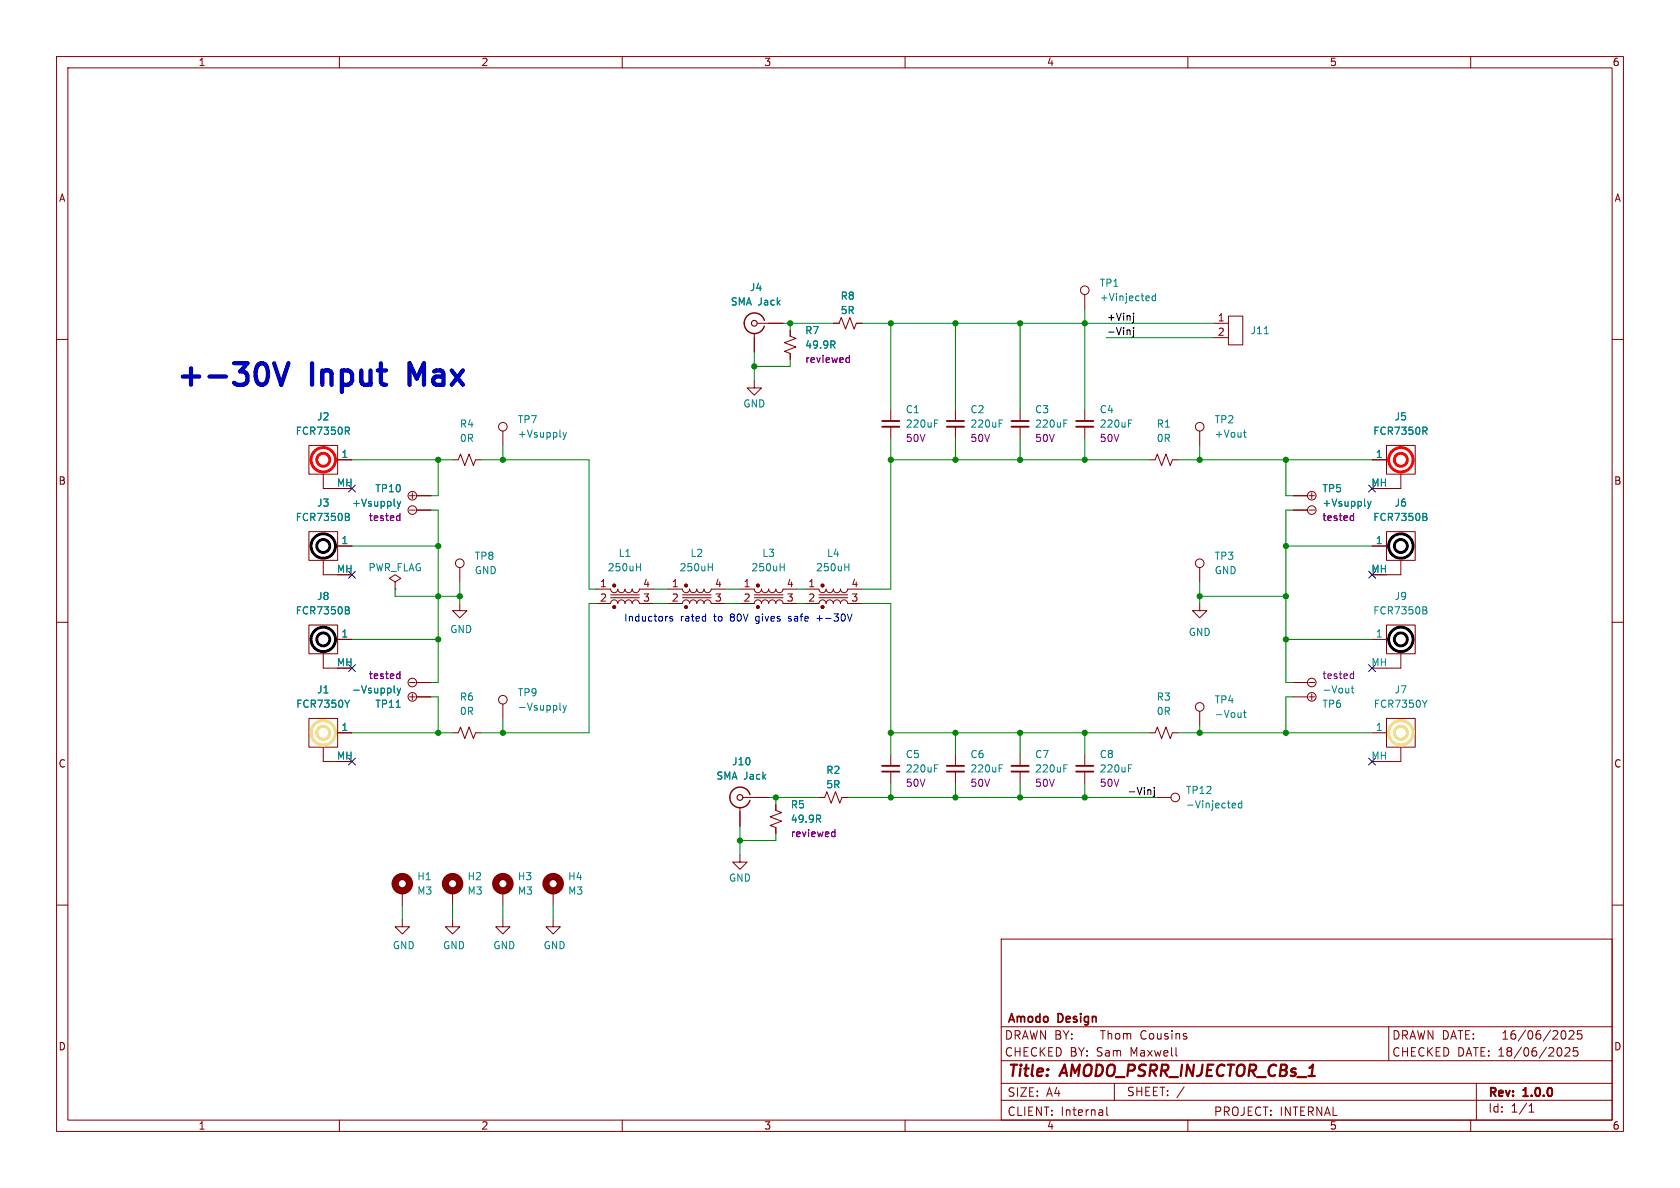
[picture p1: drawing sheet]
<svg xmlns="http://www.w3.org/2000/svg" width="297mm" height="210mm" viewBox="0 0 297 210" stroke-linecap="round" stroke-linejoin="round" font-family="sans-serif">
<path d="M0 0h297v210h-297z" fill="#fff" stroke="#fff" stroke-width=".18"/>
<g fill="none" stroke="#840000" stroke-width=".18">
<path d="M10 10h277v190h-277zM12 12h273v186h-273zM60 10v2M110 10v2M160 10v2M210 10v2M260 10v2M133.3 58.9v3.3M133.9 57.2h4.5M139.7 58.4v1l1 .4-2 .8 2 .7-2 .8 1 .4v1M147.3 57.2h1l.4-1.1 .8 2.1 .7-2.1 .8 2.1 .4-1h1M191.8 52.1v2.5"/>
<path d="M214.6 57.2h2.6M214.6 59.7h2.6M217.2 55.9h2.5v5.1h-2.5zM10 60h2M54.6 78.7h5.1v5.1h-5.1zM88.9 76.2v2.5M133.3 67.3v1.3h1.3l-1.3 1.3-1.2-1.3h1.2M157.5 72.4v2M157.5 75.4v2.1M168.9 72.4v2M168.9 75.4v2.1M180.3 72.4v2"/>
<path d="M180.3 75.4v2.1M191.8 72.4v2M191.8 75.4v2.1M212.1 76.2v2.5M245.1 78.7h5.1v5.1h-5.1zM285 60h2M54.6 94h5.1v5.1h-5.1zM57.1 83.8v2.6h2.6M57.1 99.1v2.5h2.6M59.7 81.3h2.5M59.7 96.5h2.5M72.4 87.6h1"/>
<path d="M72.4 90.2h1M72.9 87.1v1M73.7 87.6h2.5M73.7 90.2h2.5M80 81.3h1l.4-1 .8 2 .7-2 .8 2 .4-1h1M203.2 81.3h1l.4-1 .8 2 .7-2 .8 2 .4-1h1M228.6 87.6h2.5M228.6 90.2h2.5M231.4 87.6h1M231.4 90.2h1M231.9 87.1v1M242.6 81.3h2.5"/>
<path d="M242.6 96.5h2.5M245.1 94h5.1v5.1h-5.1zM247.6 83.8v2.6h-2.5M247.6 99.1v2.5h-2.5M10 110h2M54.6 110.5h5.1v5.1h-5.1zM57.1 115.6v2.5h2.6M59.7 113h2.5M69.8 102.9l1.1-.7-1.1-.6-1 .6 1 .7v1.2M69.8 104.1h.1M81.3 106.7v1.3h1.2l-1.2 1.2-1.3-1.2h1.3M81.3 100.3v2.6"/>
<path d="M105.4 104.1h2.5a.64 .64 0 0 0 .7 .7 .64 .64 0 0 0 .6-.7 .64 .64 0 0 0 .7 .7 .64 .64 0 0 0 .6-.7 .64 .64 0 0 0 .6 .7 .64 .64 0 0 0 .7-.7 .64 .64 0 0 0 .6 .7 .64 .64 0 0 0 .6-.7h2.6M105.4 106.7h2.5a.64 .64 0 0 1 .7-.7 .64 .64 0 0 1 .6 .7 .64 .64 0 0 1 .7-.7 .64 .64 0 0 1 .6 .7 .64 .64 0 0 1 .6-.7 .64 .64 0 0 1 .7 .7 .64 .64 0 0 1 .6-.7 .64 .64 0 0 1 .6 .7h2.6M107.9 105.2h5.1M107.9 105.7h5.1M118.1 104.1h2.5a.64 .64 0 0 0 .7 .7 .64 .64 0 0 0 .6-.7 .64 .64 0 0 0 .7 .7 .64 .64 0 0 0 .6-.7 .64 .64 0 0 0 .6 .7 .64 .64 0 0 0 .7-.7 .64 .64 0 0 0 .6 .7 .64 .64 0 0 0 .6-.7h2.6M118.1 106.7h2.5a.64 .64 0 0 1 .7-.7 .64 .64 0 0 1 .6 .7 .64 .64 0 0 1 .7-.7 .64 .64 0 0 1 .6 .7 .64 .64 0 0 1 .6-.7 .64 .64 0 0 1 .7 .7 .64 .64 0 0 1 .6-.7 .64 .64 0 0 1 .6 .7h2.6M120.6 105.2h5.1M120.6 105.7h5.1M130.8 104.1h2.5a.64 .64 0 0 0 .7 .7 .64 .64 0 0 0 .6-.7 .64 .64 0 0 0 .7 .7 .64 .64 0 0 0 .6-.7 .64 .64 0 0 0 .6 .7 .64 .64 0 0 0 .7-.7 .64 .64 0 0 0 .6 .7 .64 .64 0 0 0 .6-.7h2.6M130.8 106.7h2.5a.64 .64 0 0 1 .7-.7 .64 .64 0 0 1 .6 .7 .64 .64 0 0 1 .7-.7 .64 .64 0 0 1 .6 .7 .64 .64 0 0 1 .6-.7 .64 .64 0 0 1 .7 .7 .64 .64 0 0 1 .6-.7 .64 .64 0 0 1 .6 .7h2.6M133.3 105.2h5.1M133.3 105.7h5.1"/>
<path d="M142.2 104.1h2.6a.64 .64 0 0 0 .6 .7 .64 .64 0 0 0 .6-.7 .64 .64 0 0 0 .7 .7 .64 .64 0 0 0 .6-.7 .64 .64 0 0 0 .7 .7 .64 .64 0 0 0 .6-.7 .64 .64 0 0 0 .6 .7 .64 .64 0 0 0 .7-.7h2.5M142.2 106.7h2.6a.64 .64 0 0 1 .6-.7 .64 .64 0 0 1 .6 .7 .64 .64 0 0 1 .7-.7 .64 .64 0 0 1 .6 .7 .64 .64 0 0 1 .7-.7 .64 .64 0 0 1 .6 .7 .64 .64 0 0 1 .6-.7 .64 .64 0 0 1 .7 .7h2.5M144.8 105.2h5.1M144.8 105.7h5.1M212.1 106.7v1.3h1.3l-1.3 1.2-1.3-1.2h1.3M212.1 100.3v2.6M242.6 113h2.5M245.1 110.5h5.1v5.1h-5.1zM247.6 115.6v2.5h-2.5M285 110h2M54.6 127h5.1v5.1h-5.1zM57.1 132.1v2.5h2.6"/>
<path d="M59.7 129.5h2.5M72.4 123.2h1M72.4 120.7h1M72.9 122.7v1M73.7 123.2h2.5M73.7 120.7h2.5M80 129.5h1l.4-1 .8 2.1 .7-2.1 .8 2.1 .4-1.1h1M88.9 124.5v2.5M157.5 133.4v2M157.5 136.4v2M168.9 133.4v2M168.9 136.4v2"/>
<path d="M180.3 133.4v2M180.3 136.4v2M191.8 133.4v2M191.8 136.4v2M203.2 129.5h1l.4-1 .8 2.1 .7-2.1 .8 2.1 .4-1.1h1M212.1 125.7v2.6M228.6 123.2h2.5M228.6 120.7h2.5M231.4 123.2h1M231.4 120.7h1M231.9 122.7v1M242.6 129.5h2.5"/>
<path d="M245.1 127h5.1v5.1h-5.1zM247.6 132.1v2.5h-2.5M71.1 157.5v2.5M80 157.5v2.5M88.9 157.5v2.5M97.8 157.5v2.5M130.8 151.1v1.3h1.3l-1.3 1.3-1.3-1.3h1.3M130.8 142.7v3.4M131.3 141h4.6M137.2 142.2v1.1l1 .3-2.1 .8 2.1 .8-2.1 .7 1.1 .4v1M144.8 141h1l.4-1 .7 2 .8-2 .8 2 .3-1h1.1M204.5 141h2.5"/>
<path d="M10 160h2M71.1 162.6v1.2h1.3l-1.3 1.3-1.3-1.3h1.3M80 162.6v1.2h1.3l-1.3 1.3-1.3-1.3h1.3M88.9 162.6v1.2h1.3l-1.3 1.3-1.3-1.3h1.3M97.8 162.6v1.2h1.3l-1.3 1.3-1.3-1.3h1.3M177 166h108v32h-108zM285 160h2M60 198v2M110 198v2M160 198v2M177 194.5h108M177 191.5h108"/>
<path d="M177 187.5h108M195.7 195.7v1.3l.2 .2M197 191.5v3M209.3 192.1l-1.2 2M210 198v2M245.5 181.5v6M260 198v2M261 191.5v6.5M270.3 196.6h.9M270.3 195.5l.4-.4v1.5M276 185.3l.1 .5-.1 .7M276.7 185.3l.6-.1 .2 .1v.3l-.9 1.1h.9"/>
<path d="M277.4 182.3l.6-.1 .2 .1 .1 .3-1 1.1h1M278.9 185.2h-.7l-.1 .7 .2-.1h.5l.2 .2-.1 .5-.2 .2-.6-.2M279.6 182.2h-.7l-.1 .7 .2-.1h.5l.2 .2-.1 .5-.2 .2-.6-.2M285 181.5h-108"/>
<circle cx="191.8" cy="51.3" r=".76"/>
<circle cx="88.9" cy="75.4" r=".76"/>
<circle cx="212.1" cy="75.4" r=".76"/>
<circle cx="72.9" cy="90.2" r=".76"/>
<circle cx="72.9" cy="87.6" r=".76"/>
<circle cx="81.3" cy="99.6" r=".76"/>
<circle cx="212.1" cy="99.6" r=".76"/>
<circle cx="231.9" cy="90.2" r=".76"/>
<circle cx="231.9" cy="87.6" r=".76"/>
<circle cx="108.6" cy="103.5" r=".25"/>
<circle cx="108.6" cy="107.3" r=".25"/>
<circle cx="121.3" cy="107.3" r=".25"/>
<circle cx="121.3" cy="103.5" r=".25"/>
<circle cx="134" cy="107.3" r=".25"/>
<circle cx="134" cy="103.5" r=".25"/>
<circle cx="145.4" cy="103.5" r=".25"/>
<circle cx="145.4" cy="107.3" r=".25"/>
<circle cx="72.9" cy="120.6" r=".76"/>
<circle cx="72.9" cy="123.2" r=".76"/>
<circle cx="88.9" cy="123.7" r=".76"/>
<circle cx="212.1" cy="125" r=".76"/>
<circle cx="231.9" cy="123.2" r=".76"/>
<circle cx="231.9" cy="120.6" r=".76"/>
<circle cx="207.8" cy="141" r=".76"/>
</g>
<path d="M135.1 56.6a1.81 1.81 0 0 0-2.8-1 1.81 1.81 0 0 0 0 3 1.81 1.81 0 0 0 2.8-.9M132.6 140.5a1.81 1.81 0 0 0-2.8-1 1.81 1.81 0 0 0 0 2.9 1.81 1.81 0 0 0 2.8-.9" fill="none" stroke="#840000" stroke-width=".25"/>
<g fill="none" stroke="#840000" stroke-width=".2">
<circle cx="133.4" cy="57.2" r=".51"/>
<circle cx="130.8" cy="141" r=".51"/>
</g>
<g fill="none" stroke="#ffeb35" stroke-width=".51">
<circle cx="57.1" cy="129.5" r="2.16"/>
<circle cx="57.1" cy="129.5" r="1.15"/>
<circle cx="247.6" cy="129.5" r="2.16"/>
<circle cx="247.6" cy="129.5" r="1.15"/>
</g>
<g fill="none" stroke="#008484" stroke-width=".18">
<path d="M203.1 52.4l.1 .2-.6 .1M204.3 51.9v1.3M204.3 52.4l-.4-.1-.2 .3 .1 .5h.5M223.5 59h.7M61.4 76.2l.4 .6M61.5 75.5l.3 .3-.1 .3-.2 .1M99.5 76.4l.3 .9M99.8 77.3l-.3 .4M100.1 76.4l-.3 .9M147.2 60.9l.4 .6M147.5 60.3l.1 .2-.1 .4M165.2 74.8h.4"/>
<path d="M165.2 74.2h.6M176.6 74.8h.5M176.6 74.2h.6M188.1 74.8h.4M188.1 74.2h.6M199.5 74.8h.4M199.5 74.2h.6M219.8 76.4h.5M220 76v1.1l.3 .2M251.9 76.2l.4 .6M252 75.5l.3 .3-.1 .3-.2 .1M61.5 90.7l.2 .3-.2 .4 .2 .1 .1 .3-.3 .2h-.4"/>
<path d="M70.2 88.6l.3 .9M70.5 89.5l-.3 .4M70.8 88.6l-.3 .9M113.2 99.6v1.3M125.9 99.6v1.3M138.6 99.6v1.3M150.1 99.6v1.3M241.8 88.6l.3 .9M242.1 89.5l-.3 .4M242.4 88.6l-.3 .9M252 90.7l.2 .3-.2 .4 .2 .1 .1 .3-.3 .2h-.4M61.5 107.3l.2 .2-.2 .4 .2 .1 .1 .3-.3 .2h-.4"/>
<path d="M112.5 100.2h.7M125.2 100.2h.7M137.9 100.2h.7M149.3 100.2h.8M252 107.3l.2 .2-.2 .4 .2 .1 .1 .3-.3 .2h-.4M61.8 123.8l-.4 .6M69.7 121.2v1.1l.2 .2M70 125h.8M70.2 121.7l.3 .8M70.5 122.5l-.3 .4M70.8 121.7l-.3 .8M99 124.3v1.1l.2 .1"/>
<path d="M99.5 124.7l.3 .8M99.8 125.5l-.3 .5M100.1 124.7l-.3 .8M165.2 135.8h.4M165.2 135.2h.6M176.6 135.8h.5M176.6 135.2h.6M188.1 135.8h.4M188.1 135.2h.6M199.5 135.8h.4M199.5 135.2h.6M219.8 126h.5"/>
<path d="M220 125.5v1.1l.3 .2M238.9 121.7h.5M239.1 121.2v1.1l.3 .2M252.3 123.8l-.4 .6M144.6 144.8l.5 .6M145 144.1l.1 .2-.1 .4M217.9 142.8h.5M217.9 142h.3l.2 .3-.6 .1M219.5 142h-.3l-.3 .2 .1 .6h.5M219.5 141.5v1.3"/>
</g>
<g fill="none" stroke="#f00" stroke-width=".51">
<circle cx="57.1" cy="81.3" r="2.16"/>
<circle cx="57.1" cy="81.3" r="1.15"/>
<circle cx="247.6" cy="81.3" r="2.16"/>
<circle cx="247.6" cy="81.3" r="1.15"/>
</g>
<g fill="none" stroke="#840000" stroke-width="1.3">
<circle cx="71.1" cy="156.2" r="1.27"/>
<circle cx="80" cy="156.2" r="1.27"/>
<circle cx="88.9" cy="156.2" r="1.27"/>
<circle cx="97.8" cy="156.2" r="1.27"/>
</g>
<g fill="none" stroke="#000" stroke-width=".51">
<circle cx="57.1" cy="96.5" r="2.16"/>
<circle cx="57.1" cy="96.5" r="1.15"/>
<circle cx="247.6" cy="96.5" r="2.16"/>
<circle cx="247.6" cy="96.5" r="1.15"/>
<circle cx="57.1" cy="113" r="2.16"/>
<circle cx="57.1" cy="113" r="1.15"/>
<circle cx="247.6" cy="113" r="2.16"/>
<circle cx="247.6" cy="113" r="1.15"/>
</g>
<g fill="none" stroke="#840000" stroke-width=".33">
<path d="M156 74.4h3M156 75.4h3M167.4 74.4h3M167.4 75.4h3M178.8 74.4h3.1M178.8 75.4h3.1M190.2 74.4h3.1M190.2 75.4h3.1M156 135.4h3M156 136.4h3M167.4 135.4h3M167.4 136.4h3"/>
<path d="M178.8 135.4h3.1M178.8 136.4h3.1M190.2 135.4h3.1M190.2 136.4h3.1"/>
</g>
<g fill="#840000" stroke="#840000" stroke-width=".18">
<circle cx="121.3" cy="103.5" r=".25"/>
<circle cx="121.3" cy="107.3" r=".25"/>
<circle cx="108.6" cy="103.5" r=".25"/>
<circle cx="108.6" cy="107.3" r=".25"/>
<circle cx="134" cy="103.5" r=".25"/>
<circle cx="134" cy="107.3" r=".25"/>
<circle cx="145.4" cy="103.5" r=".25"/>
<circle cx="145.4" cy="107.3" r=".25"/>
</g>
<g fill="none" stroke="#840084" stroke-width=".18">
<path d="M149.8 63.2l.4 .1M150.2 62.8v1.3M150.2 64l-.4 .1M70.3 91.2h.4M70.7 90.7v1.3M70.7 92h-.4M238.9 91.2h.4M239.3 92h-.4M239.3 90.7v1.3M70.3 119.1l.4 .1M70.7 118.7v1.3M70.7 119.9l-.4 .1"/>
<path d="M238.9 119.1l.4 .1M239.3 118.7v1.3M239.3 119.9l-.4 .1M147.2 147.1h.4M147.6 146.6v1.3M147.6 147.8l-.4 .1"/>
</g>
<path d="M199.6 58.3l.2 .2v.7M200.4 55.4v.1M200.4 55.8v1.1l-.2 .2M200.4 57.9v.1M200.4 58.3v1.1l-.2 .2M203.3 139.6l.2 .2v.7M204.1 139.2v.1M204.1 139.6v1.1l-.3 .2" fill="none" stroke="#000" stroke-width=".18"/>
<g fill="none" stroke="#008400" stroke-width=".18">
<path d="M138.4 57.2h8.9M139.7 57.2v1.2M152.4 57.2h62.2M157.5 57.2v15.2M168.9 57.2v15.2M180.3 57.2v15.2M191.8 54.6v17.8M195.6 59.7h19M88.9 78.7v2.6M133.3 62.2v5.1M139.7 63.5v1.3h-6.4M157.5 77.5v26.6h-5.1"/>
<path d="M168.9 77.5v3.8M180.3 77.5v3.8M191.8 77.5v3.8M212.1 78.7v2.6M62.2 81.3h17.8M62.2 96.5h15.3M76.2 90.2h1.3v30.5h-1.3M77.5 81.3v6.3h-1.3M85.1 81.3h19v22.8h1.3M157.5 81.3h45.7M208.3 81.3h34.3M227.3 81.3v6.3h1.3"/>
<path d="M227.3 96.5h15.3M228.6 90.2h-1.3v30.5h1.3M62.2 113h15.3M69.8 104.1v1.3h11.5M81.3 102.9v3.8M105.4 106.7h-1.3v22.8h-19M115.6 106.7h2.5M115.6 104.1h2.5M128.3 106.7h2.5M128.3 104.1h2.5M141 106.7h1.2M141 104.1h1.2"/>
<path d="M152.4 106.7h5.1v26.7M212.1 102.9v3.8M212.1 105.4h15.2M227.3 113h15.3M62.2 129.5h17.8M76.2 123.2h1.3v6.3M88.9 127v2.5M157.5 129.5h45.7M157.5 138.4v2.6M168.9 129.5v3.9M168.9 138.4v2.6M180.3 129.5v3.9"/>
<path d="M180.3 138.4v2.6M191.8 129.5v3.9M191.8 138.4v2.6M208.3 129.5h34.3M212.1 128.3v1.2M228.6 123.2h-1.3v6.3M130.8 146.1v5M135.9 141h8.9M137.2 147.3v1.3h-6.4M137.2 141v1.2M149.9 141h54.6M71.1 160v2.6"/>
<path d="M80 160v2.6M88.9 160v2.6M97.8 160v2.6"/>
</g>
<g fill="none" stroke="#000084" stroke-width=".18">
<path d="M61.6 85.8l1.2 1.2M62.8 85.8l-1.2 1.2M242 85.8l1.2 1.2M243.2 85.8l-1.2 1.2M61.6 101l1.2 1.2M61.6 117.5l1.2 1.2M62.8 101l-1.2 1.2M62.8 117.5l-1.2 1.2M242 117.5l1.2 1.2M242 101l1.2 1.2M243.2 117.5l-1.2 1.2M243.2 101l-1.2 1.2"/>
<path d="M61.6 134l1.2 1.2M62.8 134l-1.2 1.2M242 134l1.2 1.2M243.2 134l-1.2 1.2"/>
</g>
<path d="M118.9 109h-.3l-.2 .1 .1 .2 .4 .1v.3h-.5M139.4 109.7l.1 .1M139.6 109l-.2 .1 .2 .3M144.4 109.3h1M150.6 108.5l-.4 1.3" fill="none" stroke="#0000c2" stroke-width=".18"/>
<path d="M46.5 64.2a1.39 1.39 0 0 1 .9 1.5 2.02 2.02 0 0 1-.9 2.3M48.5 64.2l1.2 3.8 1.3-3.8" fill="none" stroke="#0000c2" stroke-width=".76"/>
<g fill="#008400" stroke="#008400" stroke-width=".18">
<circle cx="77.5" cy="81.3" r=".46"/>
<circle cx="77.5" cy="105.4" r=".46"/>
<circle cx="81.3" cy="105.4" r=".46"/>
<circle cx="133.3" cy="64.8" r=".46"/>
<circle cx="77.5" cy="96.5" r=".46"/>
<circle cx="88.9" cy="81.3" r=".46"/>
<circle cx="157.5" cy="141" r=".46"/>
<circle cx="157.5" cy="129.5" r=".46"/>
<circle cx="168.9" cy="81.3" r=".46"/>
<circle cx="139.7" cy="57.2" r=".46"/>
<circle cx="168.9" cy="141" r=".46"/>
<circle cx="168.9" cy="129.5" r=".46"/>
<circle cx="180.3" cy="81.3" r=".46"/>
<circle cx="180.3" cy="141" r=".46"/>
<circle cx="191.8" cy="129.5" r=".46"/>
<circle cx="191.8" cy="141" r=".46"/>
<circle cx="180.3" cy="129.5" r=".46"/>
<circle cx="137.2" cy="141" r=".46"/>
<circle cx="130.8" cy="148.6" r=".46"/>
<circle cx="212.1" cy="105.4" r=".46"/>
<circle cx="227.3" cy="113" r=".46"/>
<circle cx="227.3" cy="105.4" r=".46"/>
<circle cx="227.3" cy="96.5" r=".46"/>
<circle cx="212.1" cy="129.5" r=".46"/>
<circle cx="227.3" cy="129.5" r=".46"/>
<circle cx="227.3" cy="81.3" r=".46"/>
<circle cx="212.1" cy="81.3" r=".46"/>
<circle cx="191.8" cy="81.3" r=".46"/>
<circle cx="168.9" cy="57.2" r=".46"/>
<circle cx="180.3" cy="57.2" r=".46"/>
<circle cx="157.5" cy="57.2" r=".46"/>
<circle cx="157.5" cy="81.3" r=".46"/>
<circle cx="191.8" cy="57.2" r=".46"/>
<circle cx="88.9" cy="129.5" r=".46"/>
<circle cx="77.5" cy="129.5" r=".46"/>
<circle cx="77.5" cy="113" r=".46"/>
</g>
<g font-size="5.3" fill="#0000c2">
<text x="30.6" y="69.3">+-30V</text>
<text x="55" y="69.3">Input</text>
<text x="73.8" y="69.3">Max</text>
</g>
<g font-size="2.8" fill="#840000">
<text x="178" y="190.9">Title:</text>
<text x="187.7" y="190.9">AMODO_PSRR_INJECTOR_CBs_1</text>
</g>
<g font-size="2.1" fill="#840000">
<text x="177.5" y="184">DRAWN BY:</text>
<text x="178" y="181.2">Amodo</text>
<text x="187.1" y="181.2">Design</text>
<text x="195.1" y="184">Thom</text>
<text x="202.2" y="184">Cousins</text>
<text x="246" y="184">DRAWN DATE:</text>
<text x="266.1" y="184">16/06/2025</text>
<text x="177.5" y="187">CHECKED BY: Sam</text>
<text x="200" y="187">Maxwell</text>
<text x="246" y="187">CHECKED DATE: 18/06/2025</text>
<text x="178" y="197.5">CLIENT:</text>
<text x="178" y="194.1">SIZE:</text>
<text x="184.9" y="194.1">A4</text>
<text x="187.5" y="197.5">Internal</text>
<text x="199.1" y="194">SHEET: /</text>
<text x="214.5" y="197.5">PROJECT: INTERNAL</text>
<text x="263" y="194.3">Rev:</text>
<text x="263" y="196.9">Id:</text>
<text x="267.1" y="196.9">1/1</text>
<text x="269.4" y="194.3">1.0.0</text>
</g>
<g font-size="1.8" fill="#840000">
<text x="35" y="11.9">1</text>
<text x="85" y="11.9">2</text>
<text x="135" y="11.9">3</text>
<text x="185" y="11.9">4</text>
<text x="235" y="11.9">5</text>
<text x="285" y="11.9">6</text>
<text x="10.3" y="35.9">A</text>
<text x="285.3" y="35.9">A</text>
<text x="215.2" y="56.9">1</text>
<text x="215.2" y="59.4">2</text>
<text x="10.3" y="85.9">B</text>
<text x="285.3" y="85.9">B</text>
<text x="106" y="103.9">1</text>
<text x="106" y="106.4">2</text>
<text x="113.6" y="103.9">4</text>
<text x="113.6" y="106.4">3</text>
<text x="118.7" y="103.9">1</text>
<text x="118.7" y="106.4">2</text>
<text x="126.3" y="103.9">4</text>
<text x="126.3" y="106.4">3</text>
<text x="131.4" y="103.9">1</text>
<text x="131.4" y="106.4">2</text>
<text x="139" y="103.9">4</text>
<text x="139" y="106.4">3</text>
<text x="142.8" y="103.9">1</text>
<text x="142.8" y="106.4">2</text>
<text x="150.4" y="103.9">4</text>
<text x="150.4" y="106.4">3</text>
<text x="10.3" y="135.9">C</text>
<text x="285.3" y="135.9">C</text>
<text x="10.3" y="185.9">D</text>
<text x="285.3" y="185.9">D</text>
<text x="35" y="199.9">1</text>
<text x="85" y="199.9">2</text>
<text x="135" y="199.9">3</text>
<text x="185" y="199.9">4</text>
<text x="235" y="199.9">5</text>
<text x="285" y="199.9">6</text>
</g>
<g font-size="1.8" fill="#008484">
<text x="132.5" y="51.7">J4</text>
<text x="148.5" y="53.2">R8</text>
<text x="194.3" y="50.9">TP1</text>
<text x="194.3" y="53.4">+Vinjected</text>
<text x="129.1" y="54.2">SMA Jack</text>
<text x="142.2" y="59.3">R7</text>
<text x="148.5" y="55.7">5R</text>
<text x="221" y="59.3">J11</text>
<text x="142.2" y="61.8">49.9R</text>
<text x="52.2" y="77.1">FCR7350R</text>
<text x="56" y="74.5">J2</text>
<text x="81.2" y="75.8">R4</text>
<text x="91.4" y="75">TP7</text>
<text x="91.4" y="77.6">+Vsupply</text>
<text x="131.3" y="72.2">GND</text>
<text x="160" y="73.3">C1</text>
<text x="160" y="75.8">220uF</text>
<text x="171.5" y="73.3">C2</text>
<text x="171.5" y="75.8">220uF</text>
<text x="182.9" y="73.3">C3</text>
<text x="182.9" y="75.8">220uF</text>
<text x="194.3" y="73.3">C4</text>
<text x="194.3" y="75.8">220uF</text>
<text x="204.4" y="75.8">R1</text>
<text x="214.6" y="75">TP2</text>
<text x="214.6" y="77.6">+Vout</text>
<text x="242.7" y="77.1">FCR7350R</text>
<text x="246.5" y="74.5">J5</text>
<text x="60.3" y="81">1</text>
<text x="81.2" y="78.3">0R</text>
<text x="204.4" y="78.3">0R</text>
<text x="243.1" y="81">1</text>
<text x="56" y="89.8">J3</text>
<text x="59.5" y="86.1">MH</text>
<text x="62.1" y="89.8">+Vsupply</text>
<text x="66.3" y="87.2">TP10</text>
<text x="233.7" y="87.2">TP5</text>
<text x="233.7" y="89.8">+Vsupply</text>
<text x="242.3" y="86.1">MH</text>
<text x="246.5" y="89.8">J6</text>
<text x="52.2" y="92.3">FCR7350B</text>
<text x="242.7" y="92.3">FCR7350B</text>
<text x="59.5" y="101.3">MH</text>
<text x="60.3" y="96.3">1</text>
<text x="65" y="101.2">PWR_FLAG</text>
<text x="83.8" y="99.2">TP8</text>
<text x="83.8" y="101.7">GND</text>
<text x="107.3" y="101.2">250uH</text>
<text x="109.3" y="98.7">L1</text>
<text x="120" y="101.2">250uH</text>
<text x="122" y="98.7">L2</text>
<text x="132.7" y="101.2">250uH</text>
<text x="134.7" y="98.7">L3</text>
<text x="144.2" y="101.2">250uH</text>
<text x="146.1" y="98.7">L4</text>
<text x="214.6" y="99.2">TP3</text>
<text x="214.6" y="101.7">GND</text>
<text x="242.3" y="101.3">MH</text>
<text x="243.1" y="96.3">1</text>
<text x="56" y="106.3">J8</text>
<text x="246.5" y="106.3">J9</text>
<text x="52.2" y="108.8">FCR7350B</text>
<text x="60.3" y="112.8">1</text>
<text x="79.5" y="112.1">GND</text>
<text x="210.1" y="112.6">GND</text>
<text x="242.7" y="108.8">FCR7350B</text>
<text x="243.1" y="112.8">1</text>
<text x="59.5" y="117.9">MH</text>
<text x="242.3" y="117.9">MH</text>
<text x="52.3" y="125.3">FCR7350Y</text>
<text x="56" y="122.8">J1</text>
<text x="62.1" y="122.8">-Vsupply</text>
<text x="66.3" y="125.3">TP11</text>
<text x="81.2" y="124.1">R6</text>
<text x="91.4" y="123.3">TP9</text>
<text x="91.4" y="125.8">-Vsupply</text>
<text x="204.4" y="124.1">R3</text>
<text x="214.6" y="124.6">TP4</text>
<text x="233.7" y="125.3">TP6</text>
<text x="233.7" y="122.8">-Vout</text>
<text x="242.8" y="125.3">FCR7350Y</text>
<text x="246.5" y="122.8">J7</text>
<text x="60.3" y="129.3">1</text>
<text x="81.2" y="126.6">0R</text>
<text x="204.4" y="126.6">0R</text>
<text x="214.6" y="127.1">-Vout</text>
<text x="243.1" y="129.3">1</text>
<text x="59.5" y="134.4">MH</text>
<text x="129.3" y="135.5">J10</text>
<text x="146" y="137">R2</text>
<text x="160" y="134.2">C5</text>
<text x="160" y="136.8">220uF</text>
<text x="171.5" y="134.2">C6</text>
<text x="171.5" y="136.8">220uF</text>
<text x="182.9" y="134.2">C7</text>
<text x="182.9" y="136.8">220uF</text>
<text x="194.3" y="134.2">C8</text>
<text x="194.3" y="136.8">220uF</text>
<text x="242.3" y="134.4">MH</text>
<text x="126.6" y="138">SMA Jack</text>
<text x="139.7" y="143.1">R5</text>
<text x="146" y="139.5">5R</text>
<text x="209.6" y="143.1">-Vinjected</text>
<text x="209.6" y="140.6">TP12</text>
<text x="139.7" y="145.6">49.9R</text>
<text x="73.7" y="155.8">H1</text>
<text x="82.6" y="155.8">H2</text>
<text x="91.4" y="155.8">H3</text>
<text x="100.3" y="155.8">H4</text>
<text x="73.7" y="158.3">M3</text>
<text x="82.6" y="158.3">M3</text>
<text x="91.4" y="158.3">M3</text>
<text x="100.3" y="158.3">M3</text>
<text x="128.8" y="156.1">GND</text>
<text x="69.3" y="168">GND</text>
<text x="78.2" y="168">GND</text>
<text x="87.1" y="168">GND</text>
<text x="96" y="168">GND</text>
</g>
<g font-size="1.8">
<text x="195.6" y="56.8">+Vinj</text>
<text x="195.6" y="59.3">-Vinj</text>
<text x="199.2" y="140.6">-Vinj</text>
</g>
<g font-size="1.8" fill="#840084">
<text x="142.2" y="64.4">reviewed</text>
<text x="160" y="78.3">50V</text>
<text x="171.5" y="78.3">50V</text>
<text x="182.9" y="78.3">50V</text>
<text x="194.3" y="78.3">50V</text>
<text x="65.1" y="92.3">tested</text>
<text x="233.7" y="92.3">tested</text>
<text x="65.1" y="120.2">tested</text>
<text x="233.7" y="120.2">tested</text>
<text x="160" y="139.3">50V</text>
<text x="171.5" y="139.3">50V</text>
<text x="182.9" y="139.3">50V</text>
<text x="194.3" y="139.3">50V</text>
<text x="139.7" y="148.2">reviewed</text>
</g>
<g font-size="1.8" fill="#0000c2">
<text x="110.3" y="110.1">Inductors</text>
<text x="120.3" y="110.1">rated</text>
<text x="126.3" y="110.1">to</text>
<text x="129.4" y="110.1">80V</text>
<text x="134" y="110.1">gives</text>
<text x="140.1" y="110.1">safe</text>
<text x="145.2" y="110.1">+-30V</text>
</g>
</svg>
